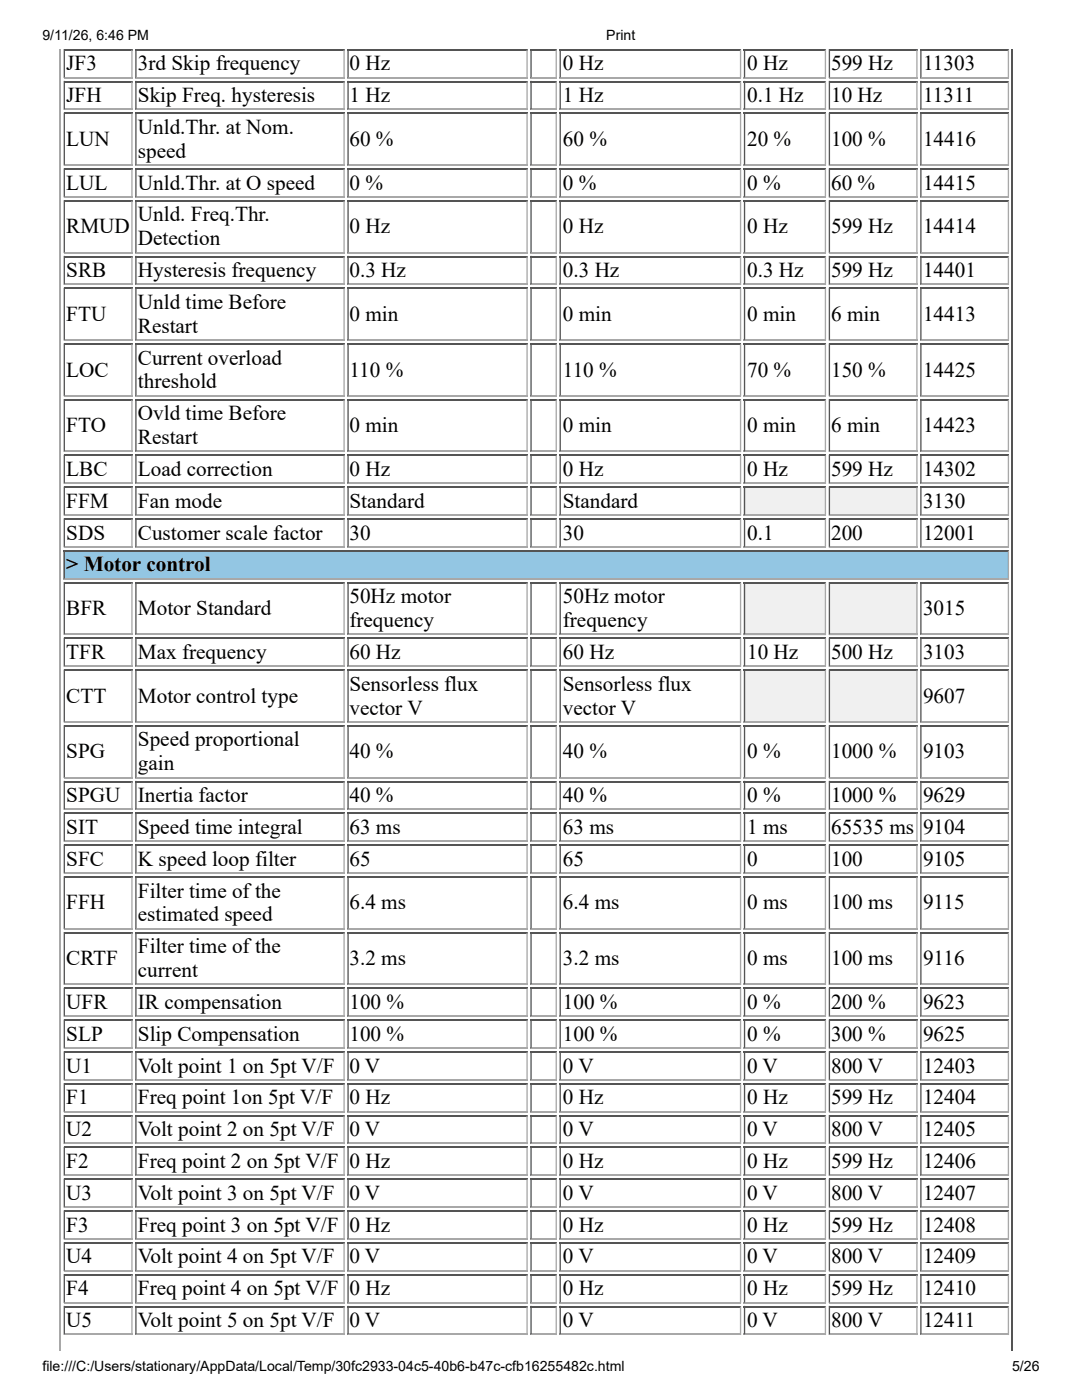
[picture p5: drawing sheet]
<svg xmlns="http://www.w3.org/2000/svg" width="216mm" height="279mm" viewBox="0 0 216 279" stroke-linecap="round" stroke-linejoin="round" font-family="sans-serif">
<g fill="none" stroke="#545454" stroke-width=".26">
<path d="M12.7 9.9h13.8M12.7 16.3h13.8M12.8 9.8v5.8M12.8 16.1v5.9M27 9.9h41.8M27 16.3h41.8M27.1 9.8v5.8M27.1 16.1v5.9M69.3 9.9h36M69.3 16.3h36M69.5 9.8v5.8M69.5 16.1v5.9"/>
<path d="M105.8 9.9h5.3M105.8 16.3h5.3M106 9.8v5.8M106 16.1v5.9M111.7 9.9h36.2M111.7 16.3h36.2M111.8 9.8v5.8M111.8 16.1v5.9M148.4 9.9h16.4M148.4 16.3h16.4M148.6 9.8v5.8M148.6 16.1v5.9"/>
<path d="M165.4 9.9h17.7M165.4 16.3h17.7M165.5 9.8v5.8M165.5 16.1v5.9M183.6 9.9h17.7M183.6 16.3h17.7M183.8 9.8v5.8M183.8 16.1v5.9M202 9.8v259.7M12.7 22.6h13.8M12.7 33.7h13.8M12.8 22.5v10.6"/>
<path d="M12.8 33.6v5.8M12.8 40v10.5M27 22.6h41.8M27 33.7h41.8M27.1 22.5v10.6M27.1 33.6v5.8M27.1 40v10.5M69.3 22.6h36M69.3 33.7h36M69.5 22.5v10.6M69.5 33.6v5.8M69.5 40v10.5"/>
<path d="M105.8 22.6h5.3M105.8 33.7h5.3M106 22.5v10.6M106 33.6v5.8M106 40v10.5M111.7 22.6h36.2M111.7 33.7h36.2M111.8 22.5v10.6M111.8 33.6v5.8M111.8 40v10.5M148.4 22.6h16.4M148.4 33.7h16.4"/>
<path d="M148.6 22.5v10.6M148.6 33.6v5.8M148.6 40v10.5M165.4 22.6h17.7M165.4 33.7h17.7M165.5 22.5v10.6M165.5 33.6v5.8M165.5 40v10.5M183.6 22.6h17.7M183.6 33.7h17.7M183.8 22.5v10.6M183.8 33.6v5.8"/>
<path d="M183.8 40v10.5M12.7 40.1h13.8M12.7 51.2h13.8M12.7 57.5h13.8M12.8 51.1v5.8M12.8 57.4v10.6M27 40.1h41.8M27 51.2h41.8M27 57.5h41.8M27.1 51.1v5.8M27.1 57.4v10.6M69.3 40.1h36"/>
<path d="M69.3 51.2h36M69.3 57.5h36M69.5 51.1v5.8M69.5 57.4v10.6M105.8 40.1h5.3M105.8 51.2h5.3M105.8 57.5h5.3M106 51.1v5.8M106 57.4v10.6M111.7 40.1h36.2M111.7 51.2h36.2M111.7 57.5h36.2"/>
<path d="M111.8 51.1v5.8M111.8 57.4v10.6M148.4 40.1h16.4M148.4 51.2h16.4M148.4 57.5h16.4M148.6 51.1v5.8M148.6 57.4v10.6M165.4 40.1h17.7M165.4 51.2h17.7M165.4 57.5h17.7M165.5 51.1v5.8M165.5 57.4v10.6"/>
<path d="M183.6 40.1h17.7M183.6 51.2h17.7M183.6 57.5h17.7M183.8 51.1v5.8M183.8 57.4v10.6M12.7 68.7h13.8M12.7 79.8h13.8M12.8 68.5v10.6M12.8 79.6v10.6M27 68.7h41.8M27 79.8h41.8M27.1 68.5v10.6"/>
<path d="M27.1 79.6v10.6M69.3 68.7h36M69.3 79.8h36M69.5 68.5v10.6M69.5 79.6v10.6M105.8 68.7h5.3M105.8 79.8h5.3M106 68.5v10.6M106 79.6v10.6M111.7 68.7h36.2M111.7 79.8h36.2M111.8 68.5v10.6"/>
<path d="M111.8 79.6v10.6M148.4 68.7h16.4M148.4 79.8h16.4M148.6 68.5v10.6M148.6 79.6v10.6M165.4 68.7h17.7M165.4 79.8h17.7M165.5 68.5v10.6M165.5 79.6v10.6M183.6 68.7h17.7M183.6 79.8h17.7M183.8 68.5v10.6"/>
<path d="M183.8 79.6v10.6M12.7 90.9h13.8M12.7 97.2h13.8M12.8 90.8v5.8M12.8 97.1v5.8M27 90.9h41.8M27 97.2h41.8M27.1 90.8v5.8M27.1 97.1v5.8M69.3 90.9h36M69.3 97.2h36M69.5 90.8v5.8"/>
<path d="M69.5 97.1v5.8M105.8 90.9h5.3M105.8 97.2h5.3M106 90.8v5.8M106 97.1v5.8M111.7 90.9h36.2M111.7 97.2h36.2M111.8 90.8v5.8M111.8 97.1v5.8M148.4 90.9h16.4M148.6 90.8v5.8M165.4 90.9h17.7"/>
<path d="M165.5 90.8v5.8M183.6 90.9h17.7M183.8 90.8v5.8"/>
</g>
<g fill="none" stroke="#a8a8a8" stroke-width=".26">
<path d="M12 9.8v259.7M12.7 15.5h13.8M26.3 9.8v5.8M26.3 16.1v5.9M27 15.5h41.8M68.7 9.8v5.8M68.7 16.1v5.9M69.3 15.5h36M105.2 9.8v5.8M105.2 16.1v5.9M105.8 15.5h5.3M111 9.8v5.8"/>
<path d="M111 16.1v5.9M111.7 15.5h36.2M147.8 9.8v5.8M147.8 16.1v5.9M148.4 15.5h16.4M164.7 9.8v5.8M164.7 16.1v5.9M165.4 15.5h17.7M183 9.8v5.8M183 16.1v5.9M183.6 15.5h17.7M201.2 9.8v5.8"/>
<path d="M201.2 16.1v5.9M12.7 21.8h13.8M12.7 32.9h13.8M12.7 39.3h13.8M26.3 22.5v10.6M26.3 33.6v5.8M26.3 40v10.5M27 21.8h41.8M27 32.9h41.8M27 39.3h41.8M68.7 22.5v10.6M68.7 33.6v5.8"/>
<path d="M68.7 40v10.5M69.3 21.8h36M69.3 32.9h36M69.3 39.3h36M105.2 22.5v10.6M105.2 33.6v5.8M105.2 40v10.5M105.8 21.8h5.3M105.8 32.9h5.3M105.8 39.3h5.3M111 22.5v10.6M111 33.6v5.8"/>
<path d="M111 40v10.5M111.7 21.8h36.2M111.7 32.9h36.2M111.7 39.3h36.2M147.8 22.5v10.6M147.8 33.6v5.8M147.8 40v10.5M148.4 21.8h16.4M148.4 32.9h16.4M148.4 39.3h16.4M164.7 22.5v10.6M164.7 33.6v5.8"/>
<path d="M164.7 40v10.5M165.4 21.8h17.7M165.4 32.9h17.7M165.4 39.3h17.7M183 22.5v10.6M183 33.6v5.8M183 40v10.5M183.6 21.8h17.7M183.6 32.9h17.7M183.6 39.3h17.7M201.2 22.5v10.6M201.2 33.6v5.8"/>
<path d="M201.2 40v10.5M12.7 50.4h13.8M12.7 56.8h13.8M26.3 51.1v5.8M26.3 57.4v10.6M27 50.4h41.8M27 56.8h41.8M68.7 51.1v5.8M68.7 57.4v10.6M69.3 50.4h36M69.3 56.8h36M105.2 51.1v5.8"/>
<path d="M105.2 57.4v10.6M105.8 50.4h5.3M105.8 56.8h5.3M111 51.1v5.8M111 57.4v10.6M111.7 50.4h36.2M111.7 56.8h36.2M147.8 51.1v5.8M147.8 57.4v10.6M148.4 50.4h16.4M148.4 56.8h16.4M164.7 51.1v5.8"/>
<path d="M164.7 57.4v10.6M165.4 50.4h17.7M165.4 56.8h17.7M183 51.1v5.8M183 57.4v10.6M183.6 50.4h17.7M183.6 56.8h17.7M201.2 51.1v5.8M201.2 57.4v10.6M12.7 67.9h13.8M12.7 79h13.8M26.3 68.5v10.6"/>
<path d="M26.3 79.6v10.6M27 67.9h41.8M27 79h41.8M68.7 68.5v10.6M68.7 79.6v10.6M69.3 67.9h36M69.3 79h36M105.2 68.5v10.6M105.2 79.6v10.6M105.8 67.9h5.3M105.8 79h5.3M111 68.5v10.6"/>
<path d="M111 79.6v10.6M111.7 67.9h36.2M111.7 79h36.2M147.8 68.5v10.6M147.8 79.6v10.6M148.4 67.9h16.4M148.4 79h16.4M164.7 68.5v10.6M164.7 79.6v10.6M165.4 67.9h17.7M165.4 79h17.7M183 68.5v10.6"/>
<path d="M183 79.6v10.6M183.6 67.9h17.7M183.6 79h17.7M201.2 68.5v10.6M201.2 79.6v10.6M12.7 90.1h13.8M12.7 96.4h13.8M26.3 90.8v5.8M26.3 97.1v5.8M27 90.1h41.8M27 96.4h41.8M68.7 90.8v5.8"/>
<path d="M68.7 97.1v5.8M69.3 90.1h36M69.3 96.4h36M105.2 90.8v5.8M105.2 97.1v5.8M105.8 90.1h5.3M105.8 96.4h5.3M111 90.8v5.8M111 97.1v5.8M111.7 90.1h36.2M111.7 96.4h36.2M147.8 90.8v5.8"/>
<path d="M147.8 97.1v5.8M148.4 90.1h16.4M148.4 96.4h16.4M164.7 90.8v5.8M165.4 90.1h17.7M165.4 96.4h17.7M183 90.8v5.8M183.6 90.1h17.7M183.6 96.4h17.7M201.2 90.8v5.8M12.7 102.8h13.8M27 102.8h41.8"/>
<path d="M69.3 102.8h36M105.8 102.8h5.3M111.7 102.8h36.2"/>
</g>
<path d="M148.4 97.1h16.4v5.8h-16.4z" fill="#f0f0f0"/>
<path d="M148.4 97.2h16.4M148.6 97.1v5.8" fill="none" stroke="#545454" stroke-width=".26"/>
<path d="M164.7 97.1v5.8M148.4 102.8h16.4" fill="none" stroke="#a8a8a8" stroke-width=".26"/>
<path d="M165.4 97.1h17.7v5.8h-17.7z" fill="#f0f0f0"/>
<g fill="none" stroke="#545454" stroke-width=".26">
<path d="M165.4 97.2h17.7M165.5 97.1v5.8M183.6 97.2h17.7M183.8 97.1v5.8M12.7 103.6h13.8M12.8 103.5v5.8M27 103.6h41.8M27.1 103.5v5.8M69.3 103.6h36M69.5 103.5v5.8M105.8 103.6h5.3M106 103.5v5.8"/>
<path d="M111.7 103.6h36.2M111.8 103.5v5.8M148.4 103.6h16.4M148.6 103.5v5.8M165.4 103.6h17.7M165.5 103.5v5.8M183.6 103.6h17.7M183.8 103.5v5.8"/>
</g>
<g fill="none" stroke="#a8a8a8" stroke-width=".26">
<path d="M183 97.1v5.8M201.2 97.1v5.8M12.7 109.1h13.8M26.3 103.5v5.8M27 109.1h41.8M68.7 103.5v5.8M69.3 109.1h36M105.2 103.5v5.8M105.8 109.1h5.3M111 103.5v5.8M111.7 109.1h36.2M147.8 103.5v5.8"/>
<path d="M148.4 109.1h16.4M164.7 103.5v5.8M165.4 102.8h17.7M165.4 109.1h17.7M183 103.5v5.8M183.6 102.8h17.7M183.6 109.1h17.7M201.2 103.5v5.8"/>
</g>
<path d="M12.7 109.8h188.6v5.8h-188.6z" fill="#93c6e3"/>
<path d="M12.7 109.9h188.6M12.7 116.3h13.8M12.8 109.8v5.8M12.8 116.2v10.5M27 116.3h41.8M27.1 116.2v10.5M69.3 116.3h36M69.5 116.2v10.5M105.8 116.3h5.3M106 116.2v10.5M111.7 116.3h36.2M111.8 116.2v10.5" fill="none" stroke="#545454" stroke-width=".26"/>
<path d="M12.7 115.5h188.6M26.3 116.2v10.5M68.7 116.2v10.5M105.2 116.2v10.5M111 116.2v10.5M147.8 116.2v10.5M201.2 109.8v5.8M12.7 126.6h13.8M27 126.6h41.8M69.3 126.6h36M105.8 126.6h5.3M111.7 126.6h36.2" fill="none" stroke="#a8a8a8" stroke-width=".26"/>
<path d="M148.4 116.2h16.4v10.5h-16.4z" fill="#f0f0f0"/>
<path d="M148.4 116.3h16.4M148.6 116.2v10.5" fill="none" stroke="#545454" stroke-width=".26"/>
<path d="M164.7 116.2v10.5M148.4 126.6h16.4" fill="none" stroke="#a8a8a8" stroke-width=".26"/>
<path d="M165.4 116.2h17.7v10.5h-17.7z" fill="#f0f0f0"/>
<g fill="none" stroke="#545454" stroke-width=".26">
<path d="M165.4 116.3h17.7M165.5 116.2v10.5M183.6 116.3h17.7M183.8 116.2v10.5M12.7 127.4h13.8M12.7 133.7h13.8M12.8 127.3v5.8M12.8 133.6v10.6M27 127.4h41.8M27 133.7h41.8M27.1 127.3v5.8M27.1 133.6v10.6"/>
<path d="M69.3 127.4h36M69.3 133.7h36M69.5 127.3v5.8M69.5 133.6v10.6M105.8 127.4h5.3M105.8 133.7h5.3M106 127.3v5.8M106 133.6v10.6M111.7 127.4h36.2M111.7 133.7h36.2M111.8 127.3v5.8M111.8 133.6v10.6"/>
<path d="M148.4 127.4h16.4M148.6 127.3v5.8M165.4 127.4h17.7M165.5 127.3v5.8M183.6 127.4h17.7M183.8 127.3v5.8"/>
</g>
<g fill="none" stroke="#a8a8a8" stroke-width=".26">
<path d="M183 116.2v10.5M201.2 116.2v10.5M12.7 133h13.8M26.3 127.3v5.8M26.3 133.6v10.6M27 133h41.8M68.7 127.3v5.8M68.7 133.6v10.6M69.3 133h36M105.2 127.3v5.8M105.2 133.6v10.6M105.8 133h5.3"/>
<path d="M111 127.3v5.8M111 133.6v10.6M111.7 133h36.2M147.8 127.3v5.8M147.8 133.6v10.6M148.4 133h16.4M164.7 127.3v5.8M165.4 126.6h17.7M165.4 133h17.7M183 127.3v5.8M183.6 126.6h17.7M183.6 133h17.7"/>
<path d="M201.2 127.3v5.8M12.7 144.1h13.8M27 144.1h41.8M69.3 144.1h36M105.8 144.1h5.3M111.7 144.1h36.2"/>
</g>
<path d="M148.4 133.6h16.4v10.6h-16.4z" fill="#f0f0f0"/>
<path d="M148.4 133.7h16.4M148.6 133.6v10.6" fill="none" stroke="#545454" stroke-width=".26"/>
<path d="M164.7 133.6v10.6M148.4 144.1h16.4" fill="none" stroke="#a8a8a8" stroke-width=".26"/>
<path d="M165.4 133.6h17.7v10.6h-17.7z" fill="#f0f0f0"/>
<g fill="none" stroke="#545454" stroke-width=".26">
<path d="M165.4 133.7h17.7M165.5 133.6v10.6M183.6 133.7h17.7M183.8 133.6v10.6M12.7 144.9h13.8M12.7 156h13.8M12.8 144.7v10.6M12.8 155.8v5.9M27 144.9h41.8M27 156h41.8M27.1 144.7v10.6M27.1 155.8v5.9"/>
<path d="M69.3 144.9h36M69.3 156h36M69.5 144.7v10.6M69.5 155.8v5.9M105.8 144.9h5.3M105.8 156h5.3M106 144.7v10.6M106 155.8v5.9M111.7 144.9h36.2M111.7 156h36.2M111.8 144.7v10.6M111.8 155.8v5.9"/>
<path d="M148.4 144.9h16.4M148.4 156h16.4M148.6 144.7v10.6M148.6 155.8v5.9M165.4 144.9h17.7M165.4 156h17.7M165.5 144.7v10.6M165.5 155.8v5.9M183.6 144.9h17.7M183.6 156h17.7M183.8 144.7v10.6M183.8 155.8v5.9"/>
<path d="M12.7 162.3h13.8M12.7 168.7h13.8M12.7 175h13.8M12.8 162.2v5.8M12.8 168.5v5.9M12.8 174.9v10.6M27 162.3h41.8M27 168.7h41.8M27 175h41.8M27.1 162.2v5.8M27.1 168.5v5.9M27.1 174.9v10.6"/>
<path d="M69.3 162.3h36M69.3 168.7h36M69.3 175h36M69.5 162.2v5.8M69.5 168.5v5.9M69.5 174.9v10.6M105.8 162.3h5.3M105.8 168.7h5.3M105.8 175h5.3M106 162.2v5.8M106 168.5v5.9M106 174.9v10.6"/>
<path d="M111.7 162.3h36.2M111.7 168.7h36.2M111.7 175h36.2M111.8 162.2v5.8M111.8 168.5v5.9M111.8 174.9v10.6M148.4 162.3h16.4M148.4 168.7h16.4M148.4 175h16.4M148.6 162.2v5.8M148.6 168.5v5.9M148.6 174.9v10.6"/>
<path d="M165.4 162.3h17.7M165.4 168.7h17.7M165.4 175h17.7M165.5 162.2v5.8M165.5 168.5v5.9M165.5 174.9v10.6M183.6 162.3h17.7M183.6 168.7h17.7M183.6 175h17.7M183.8 162.2v5.8M183.8 168.5v5.9M183.8 174.9v10.6"/>
<path d="M12.7 186.1h13.8M12.7 197.2h13.8M12.8 186v10.6M12.8 197.1v5.8M27 186.1h41.8M27 197.2h41.8M27.1 186v10.6M27.1 197.1v5.8M69.3 186.1h36M69.3 197.2h36M69.5 186v10.6M69.5 197.1v5.8"/>
<path d="M105.8 186.1h5.3M105.8 197.2h5.3M106 186v10.6M106 197.1v5.8M111.7 186.1h36.2M111.7 197.2h36.2M111.8 186v10.6M111.8 197.1v5.8M148.4 186.1h16.4M148.4 197.2h16.4M148.6 186v10.6M148.6 197.1v5.8"/>
<path d="M165.4 186.1h17.7M165.4 197.2h17.7M165.5 186v10.6M165.5 197.1v5.8M183.6 186.1h17.7M183.6 197.2h17.7M183.8 186v10.6M183.8 197.1v5.8M12.7 203.6h13.8M12.7 209.9h13.8M12.7 216.3h13.8M12.8 203.5v5.8"/>
<path d="M12.8 209.8v5.8M12.8 216.2v5.8M27 203.6h41.8M27 209.9h41.8M27 216.3h41.8M27.1 203.5v5.8M27.1 209.8v5.8M27.1 216.2v5.8M69.3 203.6h36M69.3 209.9h36M69.3 216.3h36M69.5 203.5v5.8"/>
<path d="M69.5 209.8v5.8M69.5 216.2v5.8M105.8 203.6h5.3M105.8 209.9h5.3M105.8 216.3h5.3M106 203.5v5.8M106 209.8v5.8M106 216.2v5.8M111.7 203.6h36.2M111.7 209.9h36.2M111.7 216.3h36.2M111.8 203.5v5.8"/>
<path d="M111.8 209.8v5.8M111.8 216.2v5.8M148.4 203.6h16.4M148.4 209.9h16.4M148.4 216.3h16.4M148.6 203.5v5.8M148.6 209.8v5.8M148.6 216.2v5.8M165.4 203.6h17.7M165.4 209.9h17.7M165.4 216.3h17.7M165.5 203.5v5.8"/>
<path d="M165.5 209.8v5.8M165.5 216.2v5.8M183.6 203.6h17.7M183.6 209.9h17.7M183.6 216.3h17.7M183.8 203.5v5.8M183.8 209.8v5.8M183.8 216.2v5.8M12.7 222.6h13.8M12.7 229h13.8M12.7 235.3h13.8M12.8 222.5v5.8"/>
<path d="M12.8 228.9v5.8M12.8 235.2v5.8M27 222.6h41.8M27 229h41.8M27 235.3h41.8M27.1 222.5v5.8M27.1 228.9v5.8M27.1 235.2v5.8M69.3 222.6h36M69.3 229h36M69.3 235.3h36M69.5 222.5v5.8"/>
<path d="M69.5 228.9v5.8M69.5 235.2v5.8M105.8 222.6h5.3M105.8 229h5.3M105.8 235.3h5.3M106 222.5v5.8M106 228.9v5.8M106 235.2v5.8M111.7 222.6h36.2M111.7 229h36.2M111.7 235.3h36.2M111.8 222.5v5.8"/>
<path d="M111.8 228.9v5.8M111.8 235.2v5.8M148.4 222.6h16.4M148.4 229h16.4M148.4 235.3h16.4M148.6 222.5v5.8M148.6 228.9v5.8M148.6 235.2v5.8M165.4 222.6h17.7M165.4 229h17.7M165.4 235.3h17.7M165.5 222.5v5.8"/>
<path d="M165.5 228.9v5.8M165.5 235.2v5.8M183.6 222.6h17.7M183.6 229h17.7M183.6 235.3h17.7M183.8 222.5v5.8M183.8 228.9v5.8M183.8 235.2v5.8M12.7 241.7h13.8M12.7 248h13.8M12.7 254.4h13.8M12.8 241.6v5.8"/>
<path d="M12.8 247.9v5.8M12.8 254.3v5.8M27 241.7h41.8M27 248h41.8M27 254.4h41.8M27.1 241.6v5.8M27.1 247.9v5.8M27.1 254.3v5.8M69.3 241.7h36M69.3 248h36M69.3 254.4h36M69.5 241.6v5.8"/>
<path d="M69.5 247.9v5.8M69.5 254.3v5.8M105.8 241.7h5.3M105.8 248h5.3M105.8 254.4h5.3M106 241.6v5.8M106 247.9v5.8M106 254.3v5.8M111.7 241.7h36.2M111.7 248h36.2M111.7 254.4h36.2M111.8 241.6v5.8"/>
<path d="M111.8 247.9v5.8M111.8 254.3v5.8M148.4 241.7h16.4M148.4 248h16.4M148.4 254.4h16.4M148.6 241.6v5.8M148.6 247.9v5.8M148.6 254.3v5.8M165.4 241.7h17.7M165.4 248h17.7M165.4 254.4h17.7M165.5 241.6v5.8"/>
<path d="M165.5 247.9v5.8M165.5 254.3v5.8M183.6 241.7h17.7M183.6 248h17.7M183.6 254.4h17.7M183.8 241.6v5.8M183.8 247.9v5.8M183.8 254.3v5.8M12.7 260.7h13.8M12.8 260.6v5.8M27 260.7h41.8M27.1 260.6v5.8"/>
<path d="M69.3 260.7h36M69.5 260.6v5.8M105.8 260.7h5.3M106 260.6v5.8M111.7 260.7h36.2M111.8 260.6v5.8M148.4 260.7h16.4M148.6 260.6v5.8M165.4 260.7h17.7M165.5 260.6v5.8M183.6 260.7h17.7M183.8 260.6v5.8"/>
</g>
<g fill="none" stroke="#a8a8a8" stroke-width=".26">
<path d="M183 133.6v10.6M201.2 133.6v10.6M12.7 155.2h13.8M26.3 144.7v10.6M26.3 155.8v5.9M27 155.2h41.8M68.7 144.7v10.6M68.7 155.8v5.9M69.3 155.2h36M105.2 144.7v10.6M105.2 155.8v5.9M105.8 155.2h5.3"/>
<path d="M111 144.7v10.6M111 155.8v5.9M111.7 155.2h36.2M147.8 144.7v10.6M147.8 155.8v5.9M148.4 155.2h16.4M164.7 144.7v10.6M164.7 155.8v5.9M165.4 144.1h17.7M165.4 155.2h17.7M183 144.7v10.6M183 155.8v5.9"/>
<path d="M183.6 144.1h17.7M183.6 155.2h17.7M201.2 144.7v10.6M201.2 155.8v5.9M12.7 161.5h13.8M12.7 167.9h13.8M12.7 174.2h13.8M26.3 162.2v5.8M26.3 168.5v5.9M26.3 174.9v10.6M27 161.5h41.8M27 167.9h41.8"/>
<path d="M27 174.2h41.8M68.7 162.2v5.8M68.7 168.5v5.9M68.7 174.9v10.6M69.3 161.5h36M69.3 167.9h36M69.3 174.2h36M105.2 162.2v5.8M105.2 168.5v5.9M105.2 174.9v10.6M105.8 161.5h5.3M105.8 167.9h5.3"/>
<path d="M105.8 174.2h5.3M111 162.2v5.8M111 168.5v5.9M111 174.9v10.6M111.7 161.5h36.2M111.7 167.9h36.2M111.7 174.2h36.2M147.8 162.2v5.8M147.8 168.5v5.9M147.8 174.9v10.6M148.4 161.5h16.4M148.4 167.9h16.4"/>
<path d="M148.4 174.2h16.4M164.7 162.2v5.8M164.7 168.5v5.9M164.7 174.9v10.6M165.4 161.5h17.7M165.4 167.9h17.7M165.4 174.2h17.7M183 162.2v5.8M183 168.5v5.9M183 174.9v10.6M183.6 161.5h17.7M183.6 167.9h17.7"/>
<path d="M183.6 174.2h17.7M201.2 162.2v5.8M201.2 168.5v5.9M201.2 174.9v10.6M12.7 185.3h13.8M12.7 196.5h13.8M26.3 186v10.6M26.3 197.1v5.8M27 185.3h41.8M27 196.5h41.8M68.7 186v10.6M68.7 197.1v5.8"/>
<path d="M69.3 185.3h36M69.3 196.5h36M105.2 186v10.6M105.2 197.1v5.8M105.8 185.3h5.3M105.8 196.5h5.3M111 186v10.6M111 197.1v5.8M111.7 185.3h36.2M111.7 196.5h36.2M147.8 186v10.6M147.8 197.1v5.8"/>
<path d="M148.4 185.3h16.4M148.4 196.5h16.4M164.7 186v10.6M164.7 197.1v5.8M165.4 185.3h17.7M165.4 196.5h17.7M183 186v10.6M183 197.1v5.8M183.6 185.3h17.7M183.6 196.5h17.7M201.2 186v10.6M201.2 197.1v5.8"/>
<path d="M12.7 202.8h13.8M12.7 209.2h13.8M12.7 215.5h13.8M26.3 203.5v5.8M26.3 209.8v5.8M26.3 216.2v5.8M27 202.8h41.8M27 209.2h41.8M27 215.5h41.8M68.7 203.5v5.8M68.7 209.8v5.8M68.7 216.2v5.8"/>
<path d="M69.3 202.8h36M69.3 209.2h36M69.3 215.5h36M105.2 203.5v5.8M105.2 209.8v5.8M105.2 216.2v5.8M105.8 202.8h5.3M105.8 209.2h5.3M105.8 215.5h5.3M111 203.5v5.8M111 209.8v5.8M111 216.2v5.8"/>
<path d="M111.7 202.8h36.2M111.7 209.2h36.2M111.7 215.5h36.2M147.8 203.5v5.8M147.8 209.8v5.8M147.8 216.2v5.8M148.4 202.8h16.4M148.4 209.2h16.4M148.4 215.5h16.4M164.7 203.5v5.8M164.7 209.8v5.8M164.7 216.2v5.8"/>
<path d="M165.4 202.8h17.7M165.4 209.2h17.7M165.4 215.5h17.7M183 203.5v5.8M183 209.8v5.8M183 216.2v5.8M183.6 202.8h17.7M183.6 209.2h17.7M183.6 215.5h17.7M201.2 203.5v5.8M201.2 209.8v5.8M201.2 216.2v5.8"/>
<path d="M12.7 221.9h13.8M12.7 228.2h13.8M12.7 234.6h13.8M26.3 222.5v5.8M26.3 228.9v5.8M26.3 235.2v5.8M27 221.9h41.8M27 228.2h41.8M27 234.6h41.8M68.7 222.5v5.8M68.7 228.9v5.8M68.7 235.2v5.8"/>
<path d="M69.3 221.9h36M69.3 228.2h36M69.3 234.6h36M105.2 222.5v5.8M105.2 228.9v5.8M105.2 235.2v5.8M105.8 221.9h5.3M105.8 228.2h5.3M105.8 234.6h5.3M111 222.5v5.8M111 228.9v5.8M111 235.2v5.8"/>
<path d="M111.7 221.9h36.2M111.7 228.2h36.2M111.7 234.6h36.2M147.8 222.5v5.8M147.8 228.9v5.8M147.8 235.2v5.8M148.4 221.9h16.4M148.4 228.2h16.4M148.4 234.6h16.4M164.7 222.5v5.8M164.7 228.9v5.8M164.7 235.2v5.8"/>
<path d="M165.4 221.9h17.7M165.4 228.2h17.7M165.4 234.6h17.7M183 222.5v5.8M183 228.9v5.8M183 235.2v5.8M183.6 221.9h17.7M183.6 228.2h17.7M183.6 234.6h17.7M201.2 222.5v5.8M201.2 228.9v5.8M201.2 235.2v5.8"/>
<path d="M12.7 240.9h13.8M12.7 247.3h13.8M12.7 253.6h13.8M12.7 260h13.8M26.3 241.6v5.8M26.3 247.9v5.8M26.3 254.3v5.8M27 240.9h41.8M27 247.3h41.8M27 253.6h41.8M27 260h41.8M68.7 241.6v5.8"/>
<path d="M68.7 247.9v5.8M68.7 254.3v5.8M69.3 240.9h36M69.3 247.3h36M69.3 253.6h36M69.3 260h36M105.2 241.6v5.8M105.2 247.9v5.8M105.2 254.3v5.8M105.8 240.9h5.3M105.8 247.3h5.3M105.8 253.6h5.3"/>
<path d="M105.8 260h5.3M111 241.6v5.8M111 247.9v5.8M111 254.3v5.8M111.7 240.9h36.2M111.7 247.3h36.2M111.7 253.6h36.2M111.7 260h36.2M147.8 241.6v5.8M147.8 247.9v5.8M147.8 254.3v5.8M148.4 240.9h16.4"/>
<path d="M148.4 247.3h16.4M148.4 253.6h16.4M148.4 260h16.4M164.7 241.6v5.8M164.7 247.9v5.8M164.7 254.3v5.8M165.4 240.9h17.7M165.4 247.3h17.7M165.4 253.6h17.7M165.4 260h17.7M183 241.6v5.8M183 247.9v5.8"/>
<path d="M183 254.3v5.8M183.6 240.9h17.7M183.6 247.3h17.7M183.6 253.6h17.7M183.6 260h17.7M201.2 241.6v5.8M201.2 247.9v5.8M201.2 254.3v5.8M12.7 266.3h13.8M26.3 260.6v5.8M27 266.3h41.8M68.7 260.6v5.8"/>
<path d="M69.3 266.3h36M105.2 260.6v5.8M105.8 266.3h5.3M111 260.6v5.8M111.7 266.3h36.2M147.8 260.6v5.8M148.4 266.3h16.4M164.7 260.6v5.8M165.4 266.3h17.7M183 260.6v5.8M183.6 266.3h17.7M201.2 260.6v5.8"/>
</g>
<g font-size="4.2">
<text x="13.2" y="14">JF3</text>
<text x="27.5" y="14">3rd Skip frequency</text>
<text x="69.7" y="14">0 Hz</text>
<text x="112.3" y="14">0 Hz</text>
<text x="149.1" y="14">0 Hz</text>
<text x="165.8" y="14">599 Hz</text>
<text x="184.2" y="14">11303</text>
<text x="13.2" y="20.4">JFH</text>
<text x="27.5" y="20.4">Skip Freq. hysteresis</text>
<text x="69.7" y="20.4">1 Hz</text>
<text x="112.3" y="20.4">1 Hz</text>
<text x="149.1" y="20.4">0.1 Hz</text>
<text x="165.8" y="20.4">10 Hz</text>
<text x="184.2" y="20.4">11311</text>
<text x="13.2" y="29.1">LUN</text>
<text x="27.5" y="26.7">Unld.Thr. at Nom.</text>
<text x="69.7" y="29.1">60 %</text>
<text x="112.3" y="29.1">60 %</text>
<text x="149.1" y="29.1">20 %</text>
<text x="165.8" y="29.1">100 %</text>
<text x="184.2" y="29.1">14416</text>
<text x="27.5" y="31.5">speed</text>
<text x="13.2" y="37.8">LUL</text>
<text x="27.5" y="37.8">Unld.Thr. at O speed</text>
<text x="69.7" y="37.8">0 %</text>
<text x="112.3" y="37.8">0 %</text>
<text x="149.1" y="37.8">0 %</text>
<text x="165.8" y="37.8">60 %</text>
<text x="184.2" y="37.8">14415</text>
<text x="13.2" y="46.6">RMUD</text>
<text x="27.5" y="44.2">Unld. Freq.Thr.</text>
<text x="69.7" y="46.6">0 Hz</text>
<text x="112.3" y="46.6">0 Hz</text>
<text x="149.1" y="46.6">0 Hz</text>
<text x="165.8" y="46.6">599 Hz</text>
<text x="184.2" y="46.6">14414</text>
<text x="27.5" y="48.9">Detection</text>
<text x="13.2" y="55.3">SRB</text>
<text x="27.5" y="55.3">Hysteresis frequency</text>
<text x="69.7" y="55.3">0.3 Hz</text>
<text x="112.3" y="55.3">0.3 Hz</text>
<text x="149.1" y="55.3">0.3 Hz</text>
<text x="165.8" y="55.3">599 Hz</text>
<text x="184.2" y="55.3">14401</text>
<text x="13.2" y="64">FTU</text>
<text x="27.5" y="61.6">Unld time Before</text>
<text x="69.7" y="64">0 min</text>
<text x="112.3" y="64">0 min</text>
<text x="149.1" y="64">0 min</text>
<text x="165.8" y="64">6 min</text>
<text x="184.2" y="64">14413</text>
<text x="27.5" y="66.4">Restart</text>
<text x="13.2" y="75.1">LOC</text>
<text x="27.5" y="72.8">Current overload</text>
<text x="27.5" y="77.5">threshold</text>
<text x="69.7" y="75.1">110 %</text>
<text x="112.3" y="75.1">110 %</text>
<text x="149.1" y="75.1">70 %</text>
<text x="165.8" y="75.1">150 %</text>
<text x="184.2" y="75.1">14425</text>
<text x="27.5" y="83.9">Ovld time Before</text>
<text x="13.2" y="86.3">FTO</text>
<text x="27.5" y="88.6">Restart</text>
<text x="69.7" y="86.3">0 min</text>
<text x="112.3" y="86.3">0 min</text>
<text x="149.1" y="86.3">0 min</text>
<text x="165.8" y="86.3">6 min</text>
<text x="184.2" y="86.3">14423</text>
<text x="13.2" y="95">LBC</text>
<text x="27.5" y="95">Load correction</text>
<text x="69.7" y="95">0 Hz</text>
<text x="112.3" y="95">0 Hz</text>
<text x="149.1" y="95">0 Hz</text>
<text x="165.8" y="95">599 Hz</text>
<text x="184.2" y="95">14302</text>
<text x="13.2" y="101.3">FFM</text>
<text x="27.5" y="101.3">Fan mode</text>
<text x="69.7" y="101.3">Standard</text>
<text x="112.3" y="101.3">Standard</text>
<text x="184.2" y="101.3">3130</text>
<text x="13.2" y="107.7">SDS</text>
<text x="27.5" y="107.7">Customer scale factor</text>
<text x="69.7" y="107.7">30</text>
<text x="112.3" y="107.7">30</text>
<text x="149.1" y="107.7">0.1</text>
<text x="165.8" y="107.7">200</text>
<text x="184.2" y="107.7">12001</text>
<text x="13.2" y="114">&gt; Motor control</text>
<text x="13.2" y="122.8">BFR</text>
<text x="27.5" y="122.8">Motor Standard</text>
<text x="69.7" y="120.4">50Hz motor</text>
<text x="69.7" y="125.1">frequency</text>
<text x="112.3" y="120.4">50Hz motor</text>
<text x="112.3" y="125.1">frequency</text>
<text x="184.2" y="122.8">3015</text>
<text x="13.2" y="131.5">TFR</text>
<text x="27.5" y="131.5">Max frequency</text>
<text x="69.7" y="131.5">60 Hz</text>
<text x="112.3" y="131.5">60 Hz</text>
<text x="149.1" y="131.5">10 Hz</text>
<text x="165.8" y="131.5">500 Hz</text>
<text x="184.2" y="131.5">3103</text>
<text x="69.7" y="137.8">Sensorless flux</text>
<text x="112.3" y="137.8">Sensorless flux</text>
<text x="13.2" y="140.2">CTT</text>
<text x="27.5" y="140.2">Motor control type</text>
<text x="69.7" y="142.6">vector V</text>
<text x="112.3" y="142.6">vector V</text>
<text x="184.2" y="140.2">9607</text>
<text x="27.5" y="149">Speed proportional</text>
<text x="13.2" y="151.3">SPG</text>
<text x="27.5" y="153.7">gain</text>
<text x="69.7" y="151.3">40 %</text>
<text x="112.3" y="151.3">40 %</text>
<text x="149.1" y="151.3">0 %</text>
<text x="165.8" y="151.3">1000 %</text>
<text x="184.2" y="151.3">9103</text>
<text x="13.2" y="160.1">SPGU</text>
<text x="27.5" y="160.1">Inertia factor</text>
<text x="69.7" y="160.1">40 %</text>
<text x="112.3" y="160.1">40 %</text>
<text x="149.1" y="160.1">0 %</text>
<text x="165.8" y="160.1">1000 %</text>
<text x="184.2" y="160.1">9629</text>
<text x="13.2" y="166.4">SIT</text>
<text x="27.5" y="166.4">Speed time integral</text>
<text x="69.7" y="166.4">63 ms</text>
<text x="112.3" y="166.4">63 ms</text>
<text x="149.1" y="166.4">1 ms</text>
<text x="165.8" y="166.4">65535 ms</text>
<text x="184.2" y="166.4">9104</text>
<text x="13.2" y="172.8">SFC</text>
<text x="27.5" y="172.8">K speed loop filter</text>
<text x="69.7" y="172.8">65</text>
<text x="112.3" y="172.8">65</text>
<text x="149.1" y="172.8">0</text>
<text x="165.8" y="172.8">100</text>
<text x="184.2" y="172.8">9105</text>
<text x="27.5" y="179.1">Filter time of the</text>
<text x="13.2" y="181.5">FFH</text>
<text x="27.5" y="183.9">estimated speed</text>
<text x="69.7" y="181.5">6.4 ms</text>
<text x="112.3" y="181.5">6.4 ms</text>
<text x="149.1" y="181.5">0 ms</text>
<text x="165.8" y="181.5">100 ms</text>
<text x="184.2" y="181.5">9115</text>
<text x="27.5" y="190.2">Filter time of the</text>
<text x="13.2" y="192.6">CRTF</text>
<text x="27.5" y="195">current</text>
<text x="69.7" y="192.6">3.2 ms</text>
<text x="112.3" y="192.6">3.2 ms</text>
<text x="149.1" y="192.6">0 ms</text>
<text x="165.8" y="192.6">100 ms</text>
<text x="184.2" y="192.6">9116</text>
<text x="13.2" y="201.3">UFR</text>
<text x="27.5" y="201.3">IR compensation</text>
<text x="69.7" y="201.3">100 %</text>
<text x="112.3" y="201.3">100 %</text>
<text x="149.1" y="201.3">0 %</text>
<text x="165.8" y="201.3">200 %</text>
<text x="184.2" y="201.3">9623</text>
<text x="13.2" y="207.7">SLP</text>
<text x="27.5" y="207.7">Slip Compensation</text>
<text x="69.7" y="207.7">100 %</text>
<text x="112.3" y="207.7">100 %</text>
<text x="149.1" y="207.7">0 %</text>
<text x="165.8" y="207.7">300 %</text>
<text x="184.2" y="207.7">9625</text>
<text x="13.2" y="214">U1</text>
<text x="27.5" y="214">Volt point 1 on 5pt V/F</text>
<text x="69.7" y="214">0 V</text>
<text x="112.3" y="214">0 V</text>
<text x="149.1" y="214">0 V</text>
<text x="165.8" y="214">800 V</text>
<text x="184.2" y="214">12403</text>
<text x="13.2" y="220.4">F1</text>
<text x="27.5" y="220.4">Freq point 1on 5pt V/F</text>
<text x="69.7" y="220.4">0 Hz</text>
<text x="112.3" y="220.4">0 Hz</text>
<text x="149.1" y="220.4">0 Hz</text>
<text x="165.8" y="220.4">599 Hz</text>
<text x="184.2" y="220.4">12404</text>
<text x="13.2" y="226.7">U2</text>
<text x="27.5" y="226.7">Volt point 2 on 5pt V/F</text>
<text x="69.7" y="226.7">0 V</text>
<text x="112.3" y="226.7">0 V</text>
<text x="149.1" y="226.7">0 V</text>
<text x="165.8" y="226.7">800 V</text>
<text x="184.2" y="226.7">12405</text>
<text x="13.2" y="233.1">F2</text>
<text x="27.5" y="233.1">Freq point 2 on 5pt V/F</text>
<text x="69.7" y="233.1">0 Hz</text>
<text x="112.3" y="233.1">0 Hz</text>
<text x="149.1" y="233.1">0 Hz</text>
<text x="165.8" y="233.1">599 Hz</text>
<text x="184.2" y="233.1">12406</text>
<text x="13.2" y="239.4">U3</text>
<text x="27.5" y="239.4">Volt point 3 on 5pt V/F</text>
<text x="69.7" y="239.4">0 V</text>
<text x="112.3" y="239.4">0 V</text>
<text x="149.1" y="239.4">0 V</text>
<text x="165.8" y="239.4">800 V</text>
<text x="184.2" y="239.4">12407</text>
<text x="13.2" y="245.8">F3</text>
<text x="27.5" y="245.8">Freq point 3 on 5pt V/F</text>
<text x="69.7" y="245.8">0 Hz</text>
<text x="112.3" y="245.8">0 Hz</text>
<text x="149.1" y="245.8">0 Hz</text>
<text x="165.8" y="245.8">599 Hz</text>
<text x="184.2" y="245.8">12408</text>
<text x="13.2" y="252.1">U4</text>
<text x="27.5" y="252.1">Volt point 4 on 5pt V/F</text>
<text x="69.7" y="252.1">0 V</text>
<text x="112.3" y="252.1">0 V</text>
<text x="149.1" y="252.1">0 V</text>
<text x="165.8" y="252.1">800 V</text>
<text x="184.2" y="252.1">12409</text>
<text x="13.2" y="258.5">F4</text>
<text x="27.5" y="258.5">Freq point 4 on 5pt V/F</text>
<text x="69.7" y="258.5">0 Hz</text>
<text x="112.3" y="258.5">0 Hz</text>
<text x="149.1" y="258.5">0 Hz</text>
<text x="165.8" y="258.5">599 Hz</text>
<text x="184.2" y="258.5">12410</text>
<text x="13.2" y="264.8">U5</text>
<text x="27.5" y="264.8">Volt point 5 on 5pt V/F</text>
<text x="69.7" y="264.8">0 V</text>
<text x="112.3" y="264.8">0 V</text>
<text x="149.1" y="264.8">0 V</text>
<text x="165.8" y="264.8">800 V</text>
<text x="184.2" y="264.8">12411</text>
</g>
<g font-size="2.8">
<text x="8.5" y="7.9">9/11/26, 6:46 PM</text>
<text x="121" y="7.9">Print</text>
<text x="8.5" y="273.6">file:///C:/Users/stationary/AppData/Local/Temp/30fc2933-04c5-40b6-b47c-cfb16255482c.html</text>
<text x="201.9" y="273.6">5/26</text>
</g>
</svg>
